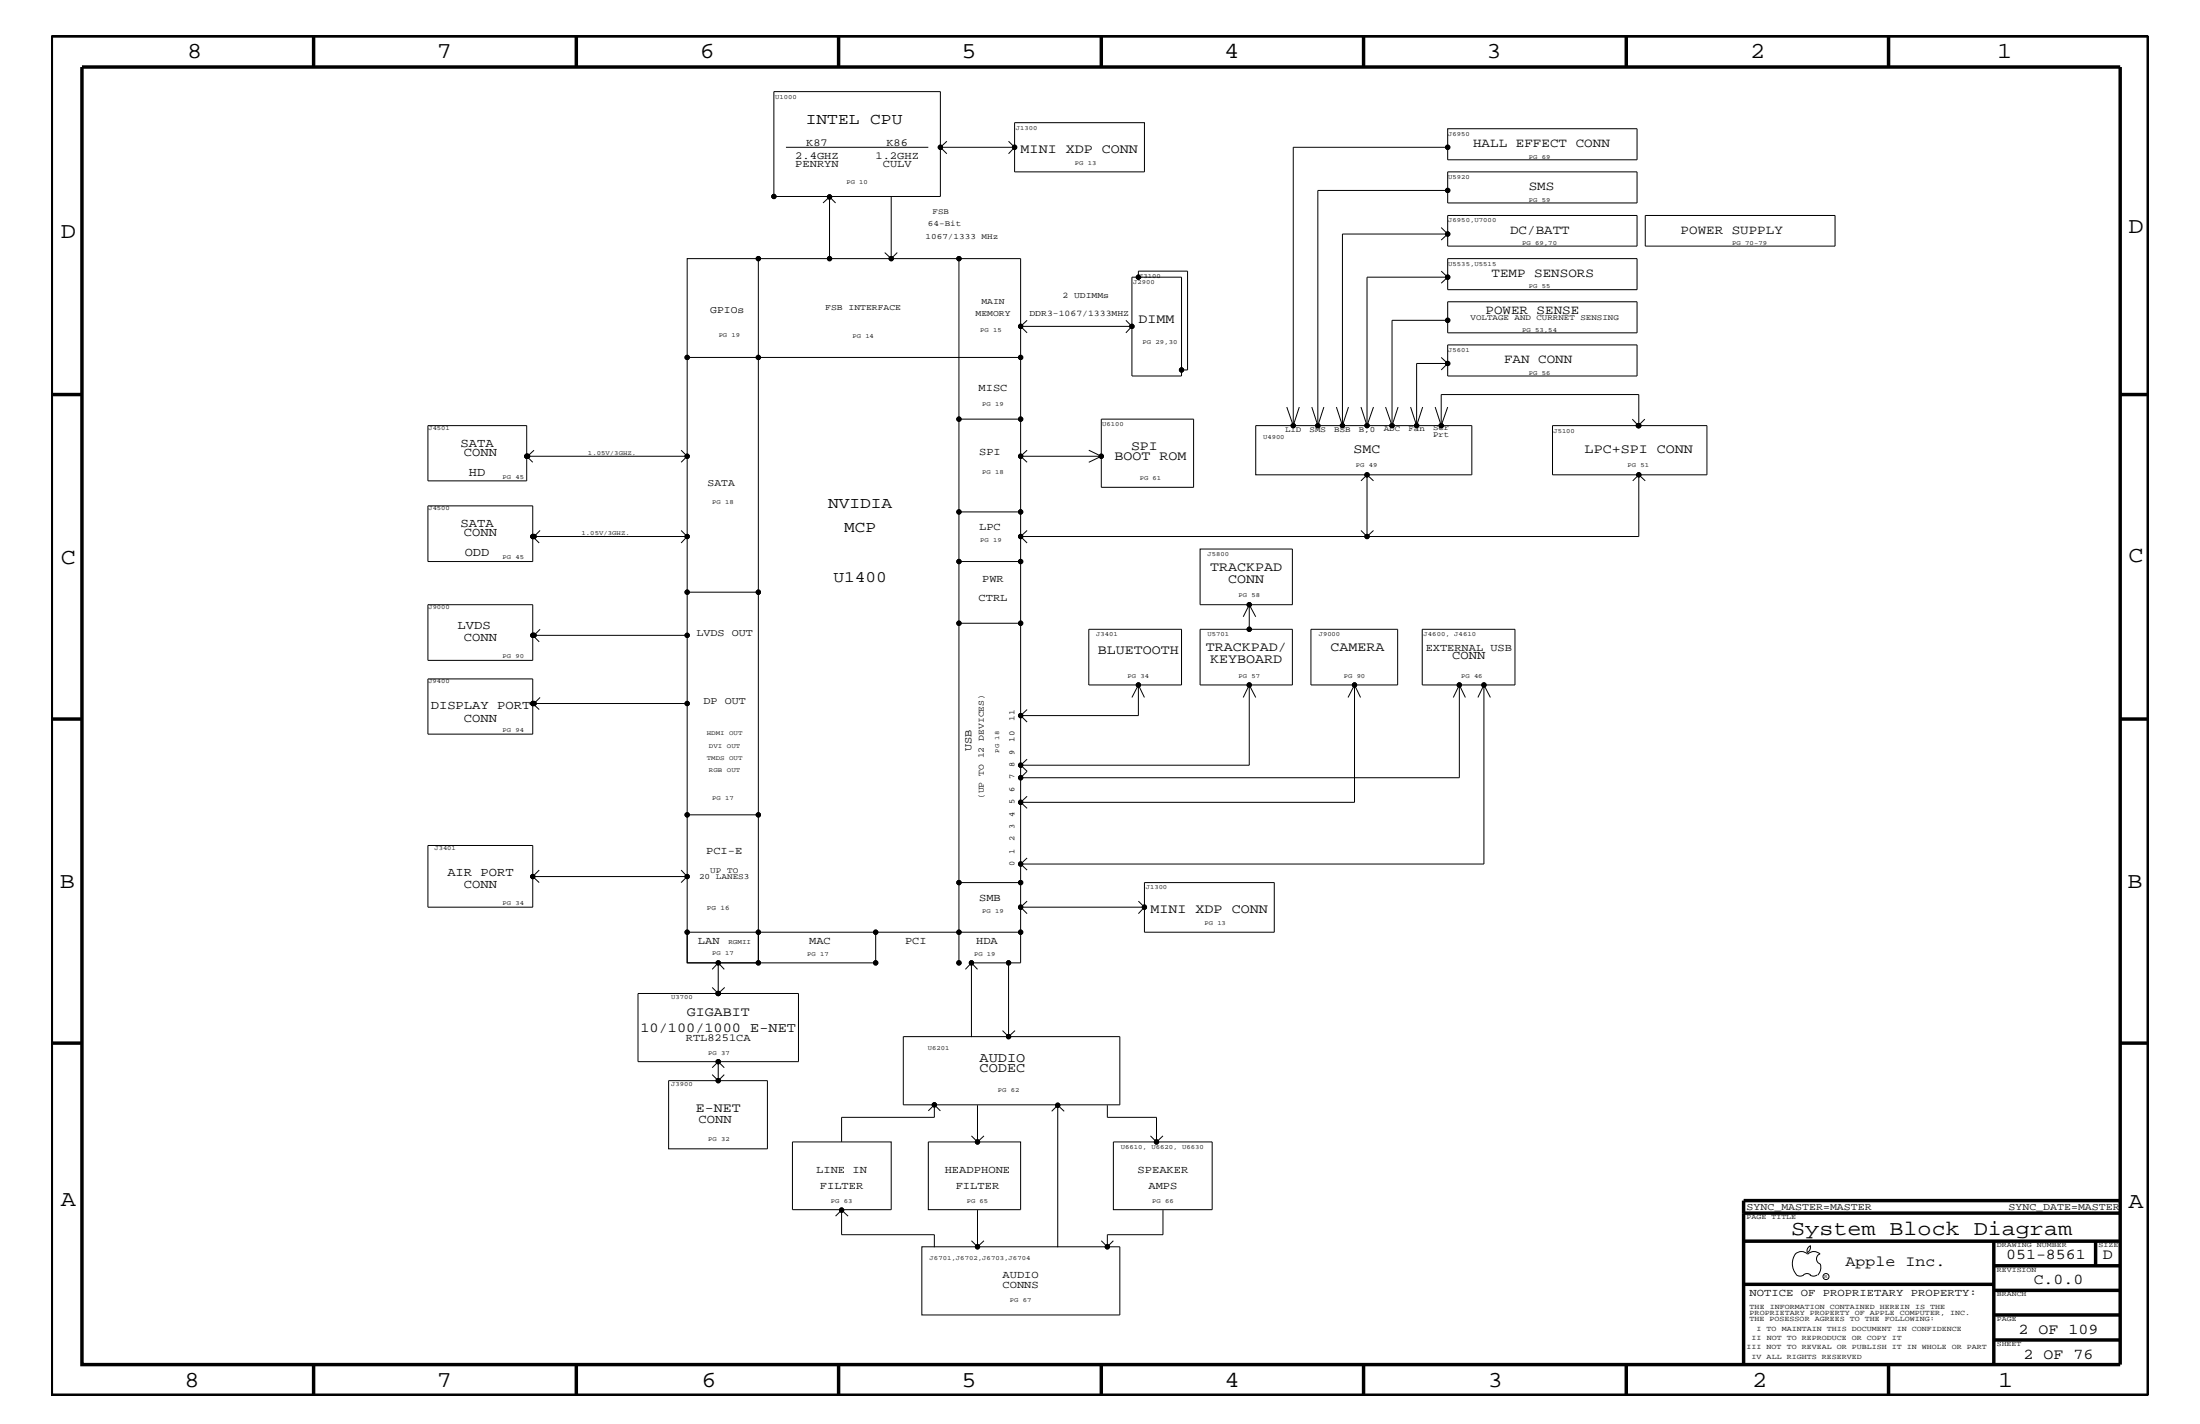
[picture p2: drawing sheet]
<svg xmlns="http://www.w3.org/2000/svg" width="432mm" height="279mm" viewBox="0 0 432 279" stroke-linecap="round" stroke-linejoin="round" font-family="sans-serif">
<g fill="none" stroke="#000" stroke-width=".68" stroke-linecap="butt">
<path d="M10.1 7.1h411.5v266.7h-411.5zM16.1 13.2h400v254.5h-400zM61.6 7.1v6.1M113.1 7.1v6.1M164.6 7.1v6.1M216.2 7.1v6.1M267.6 7.1v6.1M319.2 7.1v6.1M370.7 7.1v6.1M10.1 77.4h6M416.1 77.4h5.5M10.1 141.1h6"/>
<path d="M416.1 141.1h5.5M10.1 204.7h6M416.1 204.7h5.5M342.2 238h73.9M416.1 235.6h-73.9v32.1M342.2 243.5h73.9M342.2 252h49.1M391.3 243.5v24.2M391.3 258h24.8M391.3 253.2h24.8M391.3 248.4h24.8M411.3 243.5v4.9"/>
<path d="M61.6 267.7v6.1M113.1 267.7v6.1M164.6 267.7v6.1M216.2 268v5.8M267.6 267.7v6.1M319.2 267.7v6.1M370.7 267.7v6.1M391.3 262.9h24.8"/>
</g>
<g fill="none" stroke="#000" stroke-width=".2">
<path d="M154.3 28.9h27.9M161.5 39.8l1.3-1.2v12.1M162.8 38.6l1.2 1.2M174.9 38.6v12.1l1.2-1.1M184.6 28.9l1.2 1.3M185.8 27.7l-1.2 1.2v9.7h-32.7M198 27.7l1.1 1.2h-14.5v-10.9h-32.7v20.6M199.1 24.1h25.5v9.6h-25.5zM199.1 28.9l-1.1 1.3M284.1 25.3h37.2v6.1h-37.2zM284.1 33.7h37.2v6.1h-37.2zM284.1 37.4h-25.4v46.1"/>
<path d="M284.1 28.9h-30.3v54.6M148.8 50.7v132.2M162.8 50.7h-27.9v19.4M162.8 50.7h37.5v31.5M173.7 49.6l1.2 1.1M188.2 50.7v31.5h12.1M223.4 54.4v-1.2h9.7v19.4h-1.2M282.9 53.2l1.2 1.2-1.2 1.2M282.9 44.6l1.2 1.3-1.2 1.2M284.1 54.4h-15.8v29.1h4.9M284.1 50.7h37.2v6.1h-37.2zM284.1 42.3h37.2v6h-37.2z"/>
<path d="M284.1 59.2h37.2v6.1h-37.2zM284.1 45.9h-20.6v37.6M322.9 42.3h37.3v6h-37.3zM134.9 70.1v118.8h6.1l1.2 1.3M134.9 70.1h65.4M200.3 64l1.3 1.3M201.6 62.9l-1.3 1.1h21.9M221 62.9l1.2 1.1v9.8h9.7v-19.4h-9.7v9.6M222.2 64l-1.2 1.3M252.6 79.9l1.2 3.6h-7.3v9.7h21.8M255 79.9l-1.2 3.6M257.5 79.9l1.2 3.6h4.8"/>
<path d="M259.8 79.9l-1.1 3.6M262.3 79.9l1.2 3.6h4.8M264.7 79.9l-1.2 3.6M267.1 79.9l1.2 3.6M269.6 79.9l-1.3 3.6M271.9 79.9l1.3 3.6M274.4 79.9l-1.2 3.6M276.9 79.9l1.1 3.6h4.9M279.2 79.9l-1.2 3.6M281.7 79.9l1.2 3.6M282.9 70.1l1.2 1.2-1.2 1.3M284.1 79.9l-1.2 3.6h6v9.7h-20.6l1.3 1.1"/>
<path d="M284.1 62.9h-10.9v20.6h4.8M284.1 67.7h37.2v6.1h-37.2zM284.1 71.3h-6.1v12.2M103.5 89.5h31.4M104.8 88.3l-1.3 1.2h-.1v4.8h-19.4v-10.8h19.4v6l1.2 1.2M133.7 88.3l1.2 1.2M134.9 89.5l-1.2 1.2M188.2 82.2v91M200.3 82.2v7.3l1.3-1.2M200.3 89.5v10.9h-12.1M200.3 89.5h15.9M200.3 89.5l1.3 1.2"/>
<path d="M213.7 88.3l2.5 1.2-2.5 1.2M216.2 82.2h18.1v13.4h-18.1zM253.8 83.5h4.9M268.3 93.2v12.1M268.3 93.2l-1.2 1.1M282.9 83.5v-6.1h38.7v6.1M320.4 82.2l1.2 1.3 1.2-1.3M320.5 94.3l1.1-1.1h-16.9v-9.7h30.3v9.7h-13.4l1.3 1.1M321.6 93.2v12.1h-53.3M106 104.1l-1.2 1.2M133.7 104.1l1.2 1.2-1.2 1.2M134.9 105.3h-30.3v-6h-20.6v10.9h20.6v-4.9l1.2 1.2"/>
<path d="M134.9 116.2h13.9M188.2 110.2h12.1M200.3 100.4v21.9M200.3 105.3l1.3 1.2M201.6 104.1l-1.3 1.2M245.2 118.6v4.9M267.1 104.1l1.2 1.2M269.6 104.1l-1.3 1.2h-68M106 136.8l-1.2 1.2M106 123.5l-1.2 1.2M134.9 138h-30.3v6h-20.6v-10.8h20.6v4.8l1.2 1.2M134.9 124.7h-30.3v4.9h-20.6v-11h20.6v6.1l1.2 1.2"/>
<path d="M188.2 122.3h12.1v18.1M201.6 139.2l-1.3 1.2M223.4 134.4h-9.7v-10.9h18.2v10.9h-8.5l-1.2 2.4M223.4 134.4v6h-23.1M223.4 134.4l1.2 2.4M244 121l1.2-2.4h8.5v-10.9h-18.2v10.9h9.7l1.3 2.4M245.2 134.4h8.5v-10.9h-18.2v10.9h9.7l-1.2 2.4M245.2 134.4v15.7h-44.9M245.2 134.4l1.3 2.4M264.6 136.8l1.3-2.4h8.4v-10.9h-17v10.9h8.6l1.1 2.4M265.9 134.4v23h-65.6l1.3 1.2M279.1 123.5h18.2v10.9h-18.2z"/>
<path d="M285.2 136.8l1.2-2.4 1.2 2.4M286.4 134.4v18.2h-86.1v-2.5l1.3 1.2-1.3 1.3v4.8M290.1 136.8l1.2-2.4 1.2 2.4M291.3 134.4v35.1h-91M134.9 159.9h13.9M200.3 157.4v31.5h-9.6v14.6M201.6 141.7l-1.3-1.3v9.7M201.6 156.2l-1.3 1.2M201.6 149l-1.3 1.1M84 165.9h20.6v12.1h-20.6zM104.6 172l1.2 1.2M104.6 172h30.3"/>
<path d="M105.8 170.7l-1.2 1.3M133.7 170.7l1.2 1.3-1.2 1.2M200.3 173.2h-12.1v9.7h12.1M200.3 178l1.3 1.3M201.6 176.8l-1.3 1.2h24.3M201.6 168.3l-1.3 1.2 1.3 1.2M223.4 176.8l1.2 1.2v-4.8h25.5v9.7h-25.5v-4.9l-1.2 1.3M134.9 182.9h13.9v6h-13.9zM139.8 190.2l1.2-1.3v6M139.8 193.7l1.2 1.2M141 194.9h-15.8v13.4h15.8M141 188.9h7.8"/>
<path d="M141.1 194.8l-.1 .1M142.2 193.7l-1.2 1.2h15.7v13.4h-15.7l1.2 1.2M148.8 182.9h23.1v6h-23.1zM171.9 182.9h16.3v6M189.5 190.2l1.2-1.3 1.2 1.3M198 188.9v14.6M139.8 210.8l1.2 1.2h-9.8v13.4h19.4v-13.4h-9.6l1.2-1.2M141 208.3v3.7M141 208.3l-1.2 1.2M183.4 216.8v2.4h-18.2v4.9M183.4 216.8l-1.2 1.2M191.9 216.9v7.2l1.2-1.2"/>
<path d="M196.8 202.2l1.2 1.2h21.8v13.4h-36.4l1.2 1.2M199.2 202.2l-1.2 1.2h-20.7v13.4h6.1M207.6 216.9l-1.2 1.1M208.9 218l-1.3-1.1v27.8M217.3 216.9v2.3h9.7v4.9h-8.5v13.2h19.4v-13.2h-10.9M155.5 224.1h19.4v13.2h-19.4zM164 238.6l1.2-1.2 1.3 1.2M165.2 237.4v4.9h18.2v2.4M182.2 224.1h18.1v13.2h-18.1zM190.7 222.9l1.2 1.2M191.9 237.4v7.2h27.9v13.4h-38.9v-13.4h11l-1.2-1.2M225.8 222.9l1.2 1.2 1.3-1.2"/>
<path d="M228.3 237.4v4.9h-11v2.3l1.2-1.2M193.1 243.4l-1.2 1.3M216.2 243.4l1.1 1.3M352.3 246.1a1.69 1.69 0 0 1 2.5 0M352.4 246a3.3 3.3 0 0 0 .2 4.1M352.6 250.2l.7 .2 .7-.2M354 250.2l.7-.3 .7 .3M354.8 246.1a1.69 1.69 0 0 1 2.4 0M355.2 250.2l.7 .2 .7-.2M355.3 244.4v.3a1.18 1.18 0 0 1-.6 1.1M355.4 244.4a.99 .99 0 0 0-.6 1.4M357.2 246a1.04 1.04 0 0 0-.7 1 1.04 1.04 0 0 0 .7 1"/>
<path d="M357.3 248l.1 .7a2.11 2.11 0 0 1-.6 1.5"/>
<circle cx="151.9" cy="38.6" r=".42"/>
<circle cx="162.8" cy="38.6" r=".42"/>
<circle cx="184.6" cy="28.9" r=".42"/>
<circle cx="199.1" cy="28.9" r=".42"/>
<circle cx="284.1" cy="37.4" r=".42"/>
<circle cx="284.1" cy="28.9" r=".42"/>
<circle cx="148.8" cy="50.7" r=".42"/>
<circle cx="162.8" cy="50.7" r=".42"/>
<circle cx="174.9" cy="50.7" r=".42"/>
<circle cx="188.2" cy="50.7" r=".42"/>
<circle cx="223.4" cy="54.4" r=".42"/>
<circle cx="284.1" cy="45.9" r=".42"/>
<circle cx="284.1" cy="54.4" r=".42"/>
<circle cx="134.9" cy="70.1" r=".42"/>
<circle cx="148.8" cy="70.1" r=".42"/>
<circle cx="200.3" cy="64" r=".42"/>
<circle cx="200.3" cy="70.1" r=".42"/>
<circle cx="222.2" cy="64" r=".42"/>
<circle cx="231.9" cy="72.6" r=".42"/>
<circle cx="284.1" cy="71.3" r=".42"/>
<circle cx="284.1" cy="62.9" r=".42"/>
<circle cx="103.4" cy="89.5" r=".42"/>
<circle cx="103.5" cy="89.5" r=".42"/>
<circle cx="134.9" cy="89.5" r=".42"/>
<circle cx="188.2" cy="82.2" r=".42"/>
<circle cx="200.3" cy="82.2" r=".42"/>
<circle cx="200.3" cy="89.5" r=".42"/>
<circle cx="216.2" cy="89.5" r=".42"/>
<circle cx="253.8" cy="83.5" r=".42"/>
<circle cx="258.7" cy="83.5" r=".42"/>
<circle cx="263.5" cy="83.5" r=".42"/>
<circle cx="268.3" cy="83.5" r=".42"/>
<circle cx="268.3" cy="93.2" r=".42"/>
<circle cx="273.2" cy="83.5" r=".42"/>
<circle cx="278" cy="83.5" r=".42"/>
<circle cx="282.9" cy="83.5" r=".42"/>
<circle cx="321.6" cy="83.5" r=".42"/>
<circle cx="321.6" cy="93.2" r=".42"/>
<circle cx="104.6" cy="105.3" r=".42"/>
<circle cx="104.8" cy="105.3" r=".42"/>
<circle cx="134.9" cy="105.3" r=".42"/>
<circle cx="134.9" cy="116.2" r=".42"/>
<circle cx="148.8" cy="116.2" r=".42"/>
<circle cx="188.2" cy="110.2" r=".42"/>
<circle cx="188.2" cy="100.4" r=".42"/>
<circle cx="200.3" cy="110.2" r=".42"/>
<circle cx="200.3" cy="100.4" r=".42"/>
<circle cx="200.3" cy="105.3" r=".42"/>
<circle cx="245.2" cy="118.6" r=".42"/>
<circle cx="268.3" cy="105.3" r=".42"/>
<circle cx="104.6" cy="138" r=".42"/>
<circle cx="104.6" cy="124.7" r=".42"/>
<circle cx="104.8" cy="138" r=".42"/>
<circle cx="104.8" cy="124.7" r=".42"/>
<circle cx="134.9" cy="138" r=".42"/>
<circle cx="134.9" cy="124.7" r=".42"/>
<circle cx="188.2" cy="122.3" r=".42"/>
<circle cx="200.3" cy="122.3" r=".42"/>
<circle cx="223.4" cy="134.4" r=".42"/>
<circle cx="245.2" cy="134.4" r=".42"/>
<circle cx="245.2" cy="123.5" r=".42"/>
<circle cx="265.9" cy="134.4" r=".42"/>
<circle cx="286.4" cy="134.4" r=".42"/>
<circle cx="291.3" cy="134.4" r=".42"/>
<circle cx="134.9" cy="159.9" r=".42"/>
<circle cx="148.8" cy="159.9" r=".42"/>
<circle cx="200.3" cy="157.4" r=".42"/>
<circle cx="200.3" cy="152.6" r=".42"/>
<circle cx="200.3" cy="140.4" r=".42"/>
<circle cx="200.3" cy="150.1" r=".42"/>
<circle cx="104.6" cy="172" r=".42"/>
<circle cx="134.9" cy="172" r=".42"/>
<circle cx="188.2" cy="173.2" r=".42"/>
<circle cx="200.3" cy="173.2" r=".42"/>
<circle cx="200.3" cy="169.5" r=".42"/>
<circle cx="200.3" cy="178" r=".42"/>
<circle cx="224.6" cy="178" r=".42"/>
<circle cx="134.9" cy="182.9" r=".42"/>
<circle cx="141" cy="194.9" r=".42"/>
<circle cx="141" cy="188.9" r=".42"/>
<circle cx="148.8" cy="182.9" r=".42"/>
<circle cx="148.8" cy="188.9" r=".42"/>
<circle cx="171.9" cy="182.9" r=".42"/>
<circle cx="171.9" cy="188.9" r=".42"/>
<circle cx="188.2" cy="182.9" r=".42"/>
<circle cx="188.2" cy="188.9" r=".42"/>
<circle cx="190.7" cy="188.9" r=".42"/>
<circle cx="198" cy="188.9" r=".42"/>
<circle cx="200.3" cy="182.9" r=".42"/>
<circle cx="141" cy="212" r=".42"/>
<circle cx="141" cy="208.3" r=".42"/>
<circle cx="183.4" cy="216.8" r=".42"/>
<circle cx="198" cy="203.4" r=".42"/>
<circle cx="207.6" cy="216.9" r=".42"/>
<circle cx="165.2" cy="237.4" r=".42"/>
<circle cx="191.9" cy="224.1" r=".42"/>
<circle cx="227" cy="224.1" r=".42"/>
<circle cx="191.9" cy="244.6" r=".42"/>
<circle cx="217.3" cy="244.6" r=".42"/>
<circle cx="358.4" cy="250.5" r=".59"/>
</g>
<g fill="#000">
<circle cx="151.9" cy="38.6" r=".42"/>
<circle cx="162.8" cy="38.6" r=".42"/>
<circle cx="184.6" cy="28.9" r=".42"/>
<circle cx="199.1" cy="28.9" r=".42"/>
<circle cx="284.1" cy="37.4" r=".42"/>
<circle cx="284.1" cy="28.9" r=".42"/>
<circle cx="148.8" cy="50.7" r=".42"/>
<circle cx="162.8" cy="50.7" r=".42"/>
<circle cx="174.9" cy="50.7" r=".42"/>
<circle cx="188.2" cy="50.7" r=".42"/>
<circle cx="223.4" cy="54.4" r=".42"/>
<circle cx="284.1" cy="45.9" r=".42"/>
<circle cx="284.1" cy="54.4" r=".42"/>
<circle cx="134.9" cy="70.1" r=".42"/>
<circle cx="148.8" cy="70.1" r=".42"/>
<circle cx="200.3" cy="64" r=".42"/>
<circle cx="200.3" cy="70.1" r=".42"/>
<circle cx="222.2" cy="64" r=".42"/>
<circle cx="231.9" cy="72.6" r=".42"/>
<circle cx="284.1" cy="71.3" r=".42"/>
<circle cx="284.1" cy="62.9" r=".42"/>
<circle cx="103.4" cy="89.5" r=".42"/>
<circle cx="103.5" cy="89.5" r=".42"/>
<circle cx="134.9" cy="89.5" r=".42"/>
<circle cx="188.2" cy="82.2" r=".42"/>
<circle cx="200.3" cy="82.2" r=".42"/>
<circle cx="200.3" cy="89.5" r=".42"/>
<circle cx="216.2" cy="89.5" r=".42"/>
<circle cx="253.8" cy="83.5" r=".42"/>
<circle cx="258.7" cy="83.5" r=".42"/>
<circle cx="263.5" cy="83.5" r=".42"/>
<circle cx="268.3" cy="83.5" r=".42"/>
<circle cx="268.3" cy="93.2" r=".42"/>
<circle cx="273.2" cy="83.5" r=".42"/>
<circle cx="278" cy="83.5" r=".42"/>
<circle cx="282.9" cy="83.5" r=".42"/>
<circle cx="321.6" cy="83.5" r=".42"/>
<circle cx="321.6" cy="93.2" r=".42"/>
<circle cx="104.6" cy="105.3" r=".42"/>
<circle cx="104.8" cy="105.3" r=".42"/>
<circle cx="134.9" cy="105.3" r=".42"/>
<circle cx="134.9" cy="116.2" r=".42"/>
<circle cx="148.8" cy="116.2" r=".42"/>
<circle cx="188.2" cy="110.2" r=".42"/>
<circle cx="188.2" cy="100.4" r=".42"/>
<circle cx="200.3" cy="110.2" r=".42"/>
<circle cx="200.3" cy="100.4" r=".42"/>
<circle cx="200.3" cy="105.3" r=".42"/>
<circle cx="245.2" cy="118.6" r=".42"/>
<circle cx="268.3" cy="105.3" r=".42"/>
<circle cx="104.6" cy="138" r=".42"/>
<circle cx="104.6" cy="124.7" r=".42"/>
<circle cx="104.8" cy="138" r=".42"/>
<circle cx="104.8" cy="124.7" r=".42"/>
<circle cx="134.9" cy="138" r=".42"/>
<circle cx="134.9" cy="124.7" r=".42"/>
<circle cx="188.2" cy="122.3" r=".42"/>
<circle cx="200.3" cy="122.3" r=".42"/>
<circle cx="223.4" cy="134.4" r=".42"/>
<circle cx="245.2" cy="134.4" r=".42"/>
<circle cx="245.2" cy="123.5" r=".42"/>
<circle cx="265.9" cy="134.4" r=".42"/>
<circle cx="286.4" cy="134.4" r=".42"/>
<circle cx="291.3" cy="134.4" r=".42"/>
<circle cx="134.9" cy="159.9" r=".42"/>
<circle cx="148.8" cy="159.9" r=".42"/>
<circle cx="200.3" cy="157.4" r=".42"/>
<circle cx="200.3" cy="152.6" r=".42"/>
<circle cx="200.3" cy="140.4" r=".42"/>
<circle cx="200.3" cy="150.1" r=".42"/>
<circle cx="104.6" cy="172" r=".42"/>
<circle cx="134.9" cy="172" r=".42"/>
<circle cx="188.2" cy="173.2" r=".42"/>
<circle cx="200.3" cy="173.2" r=".42"/>
<circle cx="200.3" cy="169.5" r=".42"/>
<circle cx="200.3" cy="178" r=".42"/>
<circle cx="224.6" cy="178" r=".42"/>
<circle cx="134.9" cy="182.9" r=".42"/>
<circle cx="141" cy="194.9" r=".42"/>
<circle cx="141" cy="188.9" r=".42"/>
<circle cx="148.8" cy="182.9" r=".42"/>
<circle cx="148.8" cy="188.9" r=".42"/>
<circle cx="171.9" cy="182.9" r=".42"/>
<circle cx="171.9" cy="188.9" r=".42"/>
<circle cx="188.2" cy="182.9" r=".42"/>
<circle cx="188.2" cy="188.9" r=".42"/>
<circle cx="190.7" cy="188.9" r=".42"/>
<circle cx="198" cy="188.9" r=".42"/>
<circle cx="200.3" cy="182.9" r=".42"/>
<circle cx="141" cy="212" r=".42"/>
<circle cx="141" cy="208.3" r=".42"/>
<circle cx="183.4" cy="216.8" r=".42"/>
<circle cx="198" cy="203.4" r=".42"/>
<circle cx="207.6" cy="216.9" r=".42"/>
<circle cx="165.2" cy="237.4" r=".42"/>
<circle cx="191.9" cy="224.1" r=".42"/>
<circle cx="227" cy="224.1" r=".42"/>
<circle cx="191.9" cy="244.6" r=".42"/>
<circle cx="217.3" cy="244.6" r=".42"/>
</g>
<g font-size="4.5">
<text x="36.7" y="11.5">8</text>
<text x="85.8" y="11.5">7</text>
<text x="137.3" y="11.5">6</text>
<text x="188.7" y="11.5">5</text>
<text x="240.3" y="11.5">4</text>
<text x="291.8" y="11.5">3</text>
<text x="343.5" y="11.5">2</text>
<text x="392" y="11.5">1</text>
<text x="11.9" y="46.8">D</text>
<text x="417.7" y="45.7">D</text>
<text x="11.9" y="110.6">C</text>
<text x="417.7" y="110.3">C</text>
<text x="11.8" y="174.3">B</text>
<text x="417.6" y="174.2">B</text>
<text x="11.9" y="236.7">A</text>
<text x="417.7" y="237.1">A</text>
<text x="36.2" y="272.1">8</text>
<text x="85.8" y="272.1">7</text>
<text x="137.7" y="272.1">6</text>
<text x="188.7" y="272.1">5</text>
<text x="240.4" y="272.1">4</text>
<text x="292" y="272.1">3</text>
<text x="343.9" y="272.1">2</text>
<text x="392.2" y="272.1">1</text>
</g>
<text font-size="4.1" x="351.6" y="242.3">System Block Diagram</text>
<g font-size="3.1">
<text x="158.2" y="24.3">INTEL CPU</text>
<text x="162.5" y="99.6">NVIDIA</text>
<text x="165.7" y="104.4">MCP</text>
<text x="163.6" y="114.2">U1400</text>
</g>
<g font-size="3">
<text x="362.2" y="248.4">Apple Inc.</text>
<text x="393.7" y="247.1">051-8561</text>
<text x="399.2" y="252">C.0.0</text>
<text x="412.7" y="247.1">D</text>
<text x="396.2" y="261.6">2 OF 109</text>
<text x="397.2" y="266.6">2 OF 76</text>
</g>
<g font-size="2.7">
<text x="125.7" y="202.6">10/100/1000 E-NET</text>
<text x="192.3" y="208.3">AUDIO</text>
<text x="192.3" y="210.3">CODEC</text>
</g>
<g font-size="2.6">
<text x="200.3" y="30.1">MINI XDP CONN</text>
<text x="223.5" y="63.4">DIMM</text>
<text x="222" y="88.3">SPI</text>
<text x="265.7" y="88.9">SMC</text>
<text x="311" y="88.9">LPC+SPI CONN</text>
<text x="218.7" y="90.3">BOOT ROM</text>
<text x="237.5" y="112">TRACKPAD</text>
<text x="241.1" y="114.4">CONN</text>
<text x="215.5" y="128.3">BLUETOOTH</text>
<text x="236.6" y="127.8">TRACKPAD/</text>
<text x="237.5" y="130.2">KEYBOARD</text>
<text x="261.2" y="127.8">CAMERA</text>
<text x="225.8" y="179.2">MINI XDP CONN</text>
<text x="134.8" y="199.3">GIGABIT</text>
<text x="136.6" y="218.1">E-NET</text>
</g>
<g font-size="2.5">
<text x="289.1" y="28.8">HALL EFFECT CONN</text>
<text x="300" y="37.3">SMS</text>
<text x="296.4" y="45.8">DC/BATT</text>
<text x="329.9" y="45.8">POWER SUPPLY</text>
<text x="292.8" y="54.3">TEMP SENSORS</text>
<text x="291.6" y="61.6">POWER SENSE</text>
<text x="295.2" y="71.2">FAN CONN</text>
<text x="90.4" y="87.7">SATA</text>
<text x="91.1" y="89.4">CONN</text>
<text x="92" y="93.3">HD</text>
<text x="90.4" y="103.5">SATA</text>
<text x="91.1" y="105.2">CONN</text>
<text x="91.2" y="109.1">ODD</text>
<text x="89.8" y="123.4">LVDS</text>
<text x="91.1" y="125.8">CONN</text>
<text x="285" y="129.4">CONN</text>
<text x="84.5" y="139.1">DISPLAY PORT</text>
<text x="91.1" y="141.6">CONN</text>
<text x="87.8" y="171.9">AIR PORT</text>
<text x="91.1" y="174.3">CONN</text>
<text x="137.1" y="220.3">CONN</text>
</g>
<g font-size="2.1">
<text x="158.2" y="28.7">K87</text>
<text x="174" y="28.7">K86</text>
<text x="156.1" y="31.1">2.4GHZ</text>
<text x="156.1" y="32.7">PENRYN</text>
<text x="171.8" y="31.1">1.2GHZ</text>
<text x="173.3" y="32.7">CULV</text>
<text x="192.1" y="76.7">MISC</text>
<text x="192.2" y="89.4">SPI</text>
<text x="192.2" y="104.1">LPC</text>
<text x="192.1" y="117.9">CTRL</text>
<text x="192.8" y="114.2">PWR</text>
<text x="279.8" y="127.8">EXTERNAL USB</text>
<text x="190.7" y="147.4" transform="rotate(-90 190.7 147.4)">USB</text>
<text x="138.6" y="167.6">PCI-E</text>
<text x="192.2" y="176.8">SMB</text>
<text x="137" y="185.3">LAN</text>
<text x="158.8" y="185.3">MAC</text>
<text x="177.6" y="185.3">PCI</text>
<text x="191.6" y="185.2">HDA</text>
<text x="134.6" y="204.2">RTL8251CA</text>
<text x="160.2" y="230.2">LINE IN</text>
<text x="160.9" y="233.3">FILTER</text>
<text x="185.4" y="230.2">HEADPHONE</text>
<text x="187.6" y="233.3">FILTER</text>
<text x="223.3" y="230.2">SPEAKER</text>
<text x="225.4" y="233.3">AMPS</text>
<text x="196.8" y="250.7">AUDIO</text>
<text x="196.8" y="252.7">CONNS</text>
<text x="343.4" y="254.4">NOTICE OF PROPRIETARY PROPERTY:</text>
</g>
<g font-size="2">
<text x="139.4" y="61.3">GPIOs</text>
<text x="138.9" y="95.3">SATA</text>
<text x="136.7" y="124.8">LVDS OUT</text>
<text x="138.1" y="138.2">DP OUT</text>
<text x="342.8" y="237.4">SYNC_MASTER=MASTER</text>
<text x="394.2" y="237.4">SYNC_DATE=MASTER</text>
</g>
<g font-size="1.7">
<text x="192.6" y="59.6">MAIN</text>
<text x="208.5" y="58.4">2 UDIMMs</text>
<text x="162" y="60.9">FSB INTERFACE</text>
<text x="191.5" y="62.1">MEMORY</text>
<text x="202.1" y="62.1">DDR3-1067/1333MHZ</text>
<text x="193.1" y="156.8" transform="rotate(-90 193.1 156.8)">(UP TO 12 DEVICES)</text>
</g>
<g font-size="1.6">
<text x="183" y="41.9">FSB</text>
<text x="181.7" y="46.9">1067/1333 MHz</text>
<text x="182.1" y="44.4">64-Bit</text>
<text x="288.6" y="62.8">VOLTAGE AND CURRNET SENSING</text>
<text x="252.2" y="84.7">LID</text>
<text x="257" y="84.7">SMS</text>
<text x="261.9" y="84.7">BSB</text>
<text x="266.7" y="84.7">B,0</text>
<text x="271.6" y="84.6">ADC</text>
<text x="276.4" y="84.5">Fan</text>
<text x="281.3" y="85.7">Prt</text>
<text x="281.3" y="84.4">Ser</text>
<text x="199.1" y="141.4" transform="rotate(-90 199.1 141.4)">11</text>
<text x="199.1" y="148.1" transform="rotate(-90 199.1 148.1)">9</text>
<text x="199.1" y="145.6" transform="rotate(-90 199.1 145.6)">10</text>
<text x="199.1" y="155.4" transform="rotate(-90 199.1 155.4)">6</text>
<text x="199.1" y="152.9" transform="rotate(-90 199.1 152.9)">7</text>
<text x="199.1" y="150.5" transform="rotate(-90 199.1 150.5)">8</text>
<text x="199.1" y="160.2" transform="rotate(-90 199.1 160.2)">4</text>
<text x="199.1" y="157.8" transform="rotate(-90 199.1 157.8)">5</text>
<text x="199.1" y="167.5" transform="rotate(-90 199.1 167.5)">1</text>
<text x="199.1" y="165" transform="rotate(-90 199.1 165)">2</text>
<text x="199.1" y="162.7" transform="rotate(-90 199.1 162.7)">3</text>
<text x="137.2" y="172.5">20 LANES3</text>
<text x="139.4" y="171.3">UP TO</text>
<text x="199.1" y="169.9" transform="rotate(-90 199.1 169.9)">0</text>
</g>
<g font-size="1.4">
<text x="138.7" y="178.6">PG 16</text>
<text x="143" y="185.3">RGMII</text>
<text x="342.8" y="239.2">PAGE TITLE</text>
<text x="391.9" y="244.7">DRAWING NUMBER</text>
<text x="411.9" y="244.7">SIZE</text>
<text x="391.9" y="249.5">REVISION</text>
<text x="343.4" y="256.8">THE INFORMATION CONTAINED HEREIN IS THE</text>
<text x="391.9" y="254.4">BRANCH</text>
<text x="343.4" y="259.3">THE POSESSOR AGREES TO THE FOLLOWING:</text>
<text x="343.4" y="258">PROPRIETARY PROPERTY OF APPLE COMPUTER, INC.</text>
<text x="343.8" y="262.9">II NOT TO REPRODUCE OR COPY IT</text>
<text x="344.8" y="261.1">I TO MAINTAIN THIS DOCUMENT IN CONFIDENCE</text>
<text x="391.9" y="259.3">PAGE</text>
<text x="342.8" y="264.7">III NOT TO REVEAL OR PUBLISH IT IN WHOLE OR PART</text>
<text x="343.8" y="266.6">IV ALL RIGHTS RESERVED</text>
<text x="391.9" y="264.1">SHEET</text>
</g>
<g font-size="1.3">
<text x="152.1" y="19.3">U1000</text>
<text x="199.4" y="25.4">J1300</text>
<text x="284.2" y="26.6">J6950</text>
<text x="211" y="32.4">PG 13</text>
<text x="284.2" y="35.2">U5920</text>
<text x="300.1" y="31.2">PG 69</text>
<text x="166.1" y="36">PG 10</text>
<text x="300.1" y="39.7">PG 59</text>
<text x="284.2" y="43.6">J6950,U7000</text>
<text x="284.2" y="52.1">U5535,U5515</text>
<text x="298.7" y="48.1">PG 69,70</text>
<text x="340" y="48.1">PG 70-79</text>
<text x="222.4" y="55.7">J2900</text>
<text x="223.6" y="54.6">J3100</text>
<text x="300.1" y="56.6">PG 55</text>
<text x="192.4" y="65.1">PG 15</text>
<text x="298.7" y="65.1">PG 53,54</text>
<text x="141.1" y="66.2">PG 19</text>
<text x="167.3" y="66.3">PG 14</text>
<text x="224.2" y="67.5">PG 29,30</text>
<text x="284.2" y="69">J5601</text>
<text x="300.1" y="73.6">PG 56</text>
<text x="192.8" y="79.7">PG 19</text>
<text x="216.3" y="83.6">U6100</text>
<text x="84.1" y="84.3">J4501</text>
<text x="115.4" y="89.2">1.05V/3GHZ.</text>
<text x="247.9" y="86">U4900</text>
<text x="304.9" y="84.9">J5100</text>
<text x="98.6" y="94">PG 45</text>
<text x="192.8" y="93">PG 18</text>
<text x="223.7" y="94.2">PG 61</text>
<text x="266.1" y="91.7">PG 49</text>
<text x="319.4" y="91.7">PG 51</text>
<text x="84.1" y="100">J4500</text>
<text x="139.8" y="98.8">PG 18</text>
<text x="114.1" y="104.9">1.05V/3GHZ.</text>
<text x="192.4" y="106.4">PG 19</text>
<text x="98.6" y="109.8">PG 45</text>
<text x="237" y="109.1">J5800</text>
<text x="84.1" y="119.5">J9000</text>
<text x="243.1" y="117.2">PG 58</text>
<text x="215.1" y="124.8">J3401</text>
<text x="237" y="124.8">U5701</text>
<text x="258.8" y="124.8">J9000</text>
<text x="279.4" y="124.8">J4600, J4610</text>
<text x="98.6" y="129.1">PG 90</text>
<text x="84.1" y="134">J9400</text>
<text x="221.3" y="133">PG 34</text>
<text x="243.1" y="133">PG 57</text>
<text x="263.7" y="133">PG 90</text>
<text x="286.8" y="133">PG 46</text>
<text x="98.6" y="143.7">PG 94</text>
<text x="138.7" y="144.2">HDMI OUT</text>
<text x="138.7" y="149">TMDS OUT</text>
<text x="139.1" y="146.7">DVI OUT</text>
<text x="196.1" y="147.7" transform="rotate(-90 196.1 147.7)">PG 18</text>
<text x="139.1" y="151.5">RGB OUT</text>
<text x="139.8" y="157">PG 17</text>
<text x="85.3" y="166.7">J3401</text>
<text x="98.6" y="177.7">PG 34</text>
<text x="192.8" y="179.1">PG 19</text>
<text x="224.9" y="174.5">J1300</text>
<text x="236.4" y="181.5">PG 13</text>
<text x="139.8" y="187.3">PG 17</text>
<text x="158.4" y="187.6">PG 17</text>
<text x="191.2" y="187.6">PG 19</text>
<text x="131.7" y="196">U3700</text>
<text x="139" y="207">PG 37</text>
<text x="182.1" y="206">U6201</text>
<text x="131.7" y="213">J3900</text>
<text x="195.8" y="214.2">PG 62</text>
<text x="139" y="223.9">PG 32</text>
<text x="220" y="225.4">U6610, U6620, U6630</text>
<text x="163.1" y="236">PG 63</text>
<text x="189.7" y="236">PG 65</text>
<text x="226.1" y="236">PG 66</text>
<text x="182.5" y="247.3">J6701,J6702,J6703,J6704</text>
<text x="198.2" y="255.4">PG 67</text>
</g>
<text font-size="1" x="358.1" y="250.7">R</text>
</svg>
